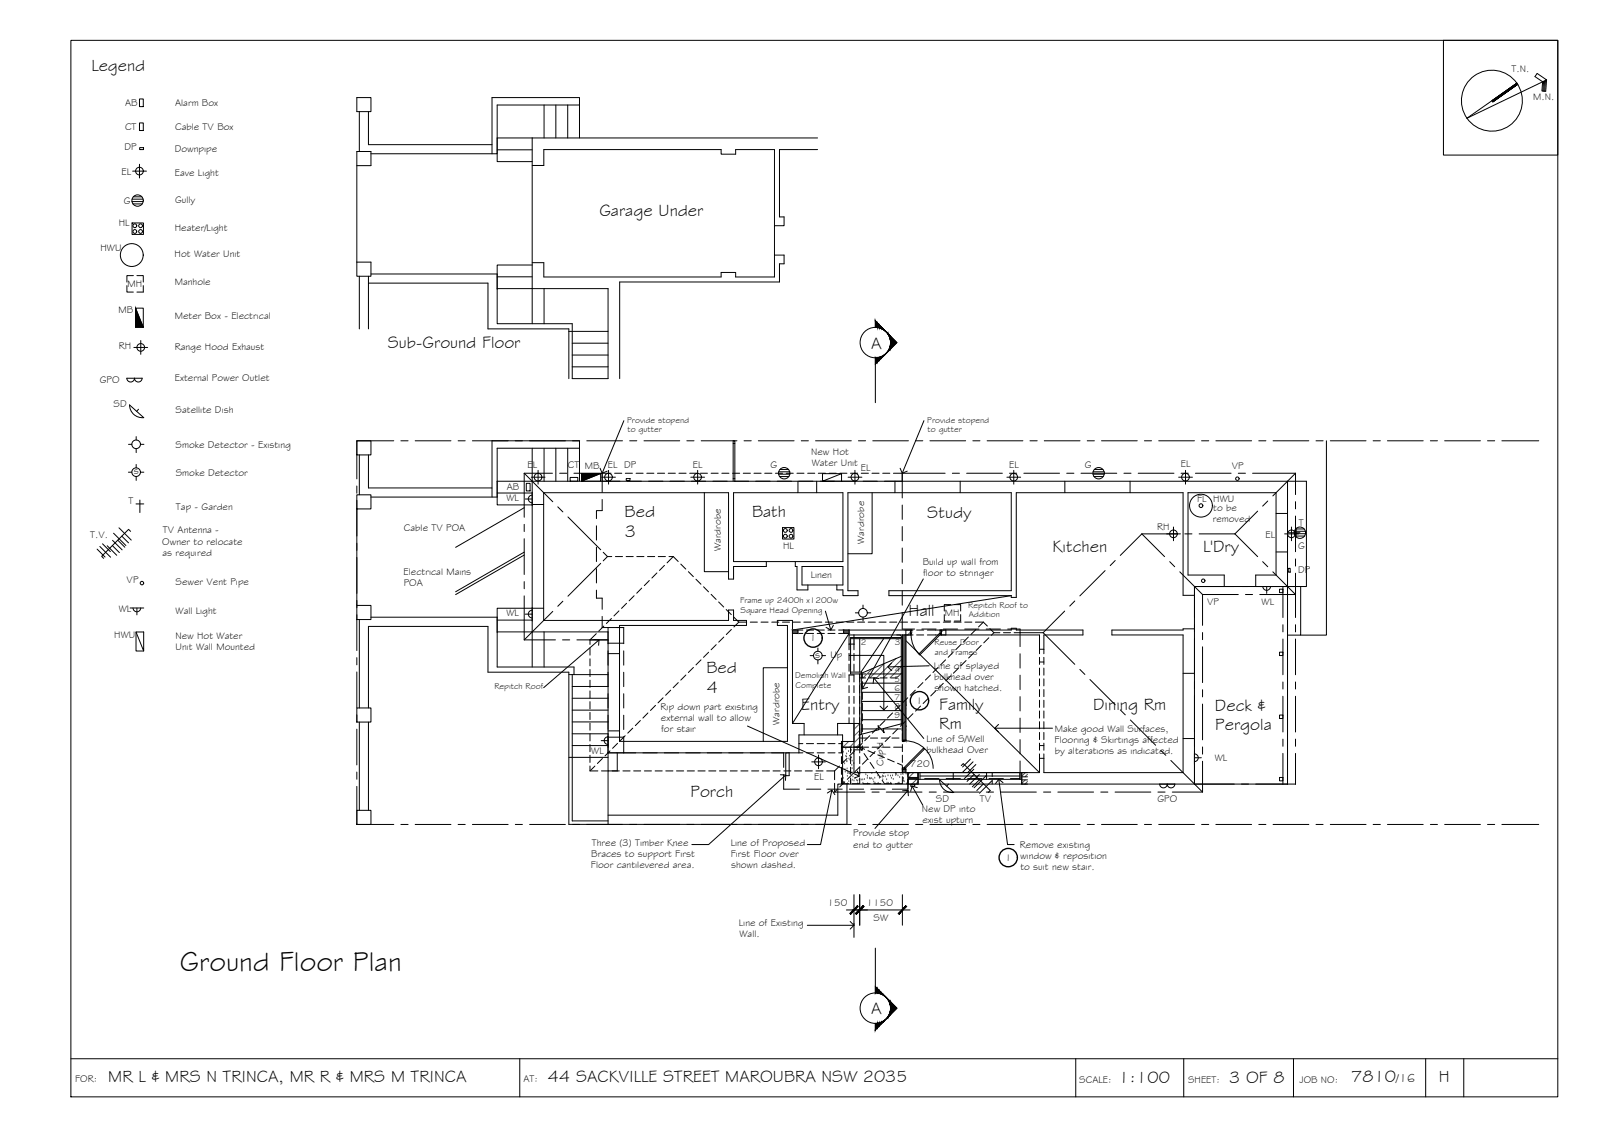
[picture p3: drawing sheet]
<svg xmlns="http://www.w3.org/2000/svg" width="420mm" height="297mm" viewBox="0 0 420 297" stroke-linecap="round" stroke-linejoin="round" font-family="sans-serif">
<!-- layer: HATCH -->
<g fill="none" stroke="#545454" stroke-width=".26">
<path d="M225.7 176.6l-.2 .2M228.8 175.3l-2.4 2.4M231.9 174l-3.8 3.7M234.9 172.7l-5 5M236.7 172.7l-5 5M236.7 174.5l-3.3 3.2M236.7 176.2l-1.5 1.5M238.8 165.7l-.8 .8M247.4 165.2l-.5 .5M220.8 194.4l-.1 .1M221.2 197.2h.1M221.3 199.8h.1"/>
<path d="M221.8 196.4h.1M221.8 198.3h.1M222 198.5h.1M222 197.7h.1M222.1 199.7h.1M222.1 199.6h.1M222.5 197h.1M222.6 194.4l-1.5 1.5M222.7 199h.1M222.9 199.3h.1M223.1 196.9h.1M223.3 196.7h.1"/>
<path d="M223.3 198.7h.1M223.3 196h.1M223.5 199.5h.1M223.8 197.7h.1M223.9 196.8h.1M225.5 189.7l-1.5 1.5M225.5 191.5l-1.5 1.5M225.5 193.3l-2.7 2.6M225.5 195l-.9 .9M221.1 204.1h.1M221.2 205.1h.1M221.3 205.2h.1"/>
<path d="M221.5 200.3h.1M221.6 201.8h.1M221.7 202.4h.1M222.2 201.6h.1M222.2 202.3h.1M222.2 203.5h.1M222.3 205.5h.1M222.3 202.8h.1M222.6 204.9h.1M222.6 202.7h.1M222.8 202.9h.1M223 202.2h.1"/>
<path d="M223.1 204.8h.1M223.1 205.4h.1M223.4 200.6h.1M223.5 202.6h.1M223.5 201.5h.1M223.5 204.5h.1M223.7 203.7h.1M223.9 200.2h.1M224 204.7h.1M224.3 204.1h.1M224.7 204.6h.1M224.9 204.8h.1"/>
<path d="M224.9 203.5h.1M225 205.5h.1M225.3 204.5h.1M225.5 202.8h.1M225.9 204.5h.1M226.3 204.5h.1M226.3 205.4h.1M226.7 204.4h.1M227.1 203.1h.1M227.5 204.1h.1M227.5 203.5h.1M227.6 205.5h.1"/>
<path d="M228.1 204.2h.1M228.1 204h.1M228.3 204.2h.1M228.6 204.1h.1M228.6 202.8h.1M228.9 204.4h.1M229.2 205h.1M229.4 204h.1M229.5 205.3h.1M230.3 203.4h.1M230.3 205.4h.1M230.6 204h.1"/>
<path d="M230.8 203.8h.1M231.4 203.8h.1M231.5 203.4h.1M231.5 204.4h.1M231.7 203.6h.1M231.8 202.8h.1M232.2 203.7h.1M232.5 204.4h.1M232.6 205.3h.1M232.9 203.4h.1M233 205.4h.1M233.6 203.5h.1"/>
<path d="M233.6 205.4h.1M233.8 205.5h.1M233.8 204h.1M234.1 203.4h.1M234.3 204.3h.1M234.9 202.9h.1M234.9 203.3h.1M235 202.8h.1M235.1 203h.1M235.5 203.4h.1M235.6 205.4h.1M235.8 205.3h.1"/>
<path d="M236 203.8h.1M236.3 203.1h.1M236.8 203h.1M236.9 204.3h.1M236.9 204.8h.1M237 204h.1M237.1 204.9h.1M237.6 202.9h.1M237.8 205.5h.1M238.6 202.6l-.5 .5M239.6 202.6l-1.2 1.2M240.4 204.3l-1.2 1.3"/>
<path d="M240.8 204.9l-.6 .7M268.9 202.6l-.9 .9M268.9 204.5l-.9 .9M269.5 203l-.7 .7M269.5 204.9l-.7 .7"/>
</g>
<!-- layer: 0.13 -->
<path d="M347.9 115.6v50.9h-6.8M337.7 126.2h4.9v27.6h-1.5M265.2 156.2l-57.4 9M222.7 166.1l-14.9 23.6M236.1 166.5l36.5 36.1M239 166.5a7.2 7.2 0 0 0 2.2 5.2M236.9 189.6l-5.3 1.4 .3 1.1-1.6-1.9 .3 1.1-5.4 1.4M237.5 194.2a7.2 7.2 0 0 1 7.2 7.2" fill="none" stroke="#000" stroke-width=".26"/>
<!-- layer: HATCH -->
<g fill="#545454" stroke="#545454" stroke-width=".26">
<path d="M236.7 166.5h.9v18.4z"/>
<path d="M236.7 185.8h.9v4.7z"/>
<path d="M236.7 166.5v18.4h.9zM236.7 184.9h.9l-.9 .9zM236.7 185.8h.9v-.9z"/>
<path d="M236.7 185.8v4.7h.9zM236.7 190.5h.9l-.9 .9zM236.7 191.4h.9v-.9z"/>
<path d="M236.7 191.4l.9 2.7v-2.7zM236.7 191.4l.9 2.7h-.9z"/>
<path d="M236.7 201.7l.9 .9v-.9zM236.7 201.7l.9 .9h-.9z"/>
<path d="M221.3 165.2l1.4 .9v-.9zM221.3 165.2l1.4 .9h-1.4z"/>
<path d="M207.8 165.2l1.5 .9v-.9zM207.8 165.2l1.5 .9h-1.5z"/>
</g>
<!-- layer: NEWWORK -->
<g fill="none" stroke="#000" stroke-width=".26">
<path d="M156.4 137.9v3.7M157.9 131v2.9h-1.5v2.1M162.6 126.2h-4.7v2.9M164.5 126.2h3.7M170.1 126.2h3.7M175.7 126.2h3.8M181.3 126.2h3.8M187 126.2h3.7M192.6 126.2h3.7M198.2 126.2h3.8M203.8 126.2h3.8M209.5 126.2h3.7"/>
<path d="M215.1 126.2h3.7M220.7 126.2h3.8M226.3 126.2h3.8M232 126.2h4.6v4.3M236.6 132.4v3.8M236.6 138v3.8M156.4 154.7v2.1h1.5v2.9M156.4 143.5v3.7M156.4 149.1v3.7M236.6 143.7v3.7M236.6 149.3v3.7M236.6 154.9v3.8"/>
<path d="M157.9 161.6v2.9h5.7v4.3M159.5 164.5v4.3M159.5 170.6v3.8M159.5 176.2v3.8M159.5 168.6h4.1M163.6 170.6v3.8M163.6 176.2v3.8M209.3 165.2v.9M210.6 165.2h-2.8v.9h2.8M211.5 165.2h1.9M211.5 166.1h1.9M214.3 165.2h1.9"/>
<path d="M214.3 166.1h1.9M217.1 165.2h1.9M217.1 166.1h1.9M219.9 165.2h2.8v.9h-2.8M221.3 165.2v.9M222.7 166.5h1.3M225.5 176.7v2.1M225.5 179.7v1.9M225.5 177.7h1.5M226.2 176.7v1.1M226.2 178.7v1.8M228 177.7h1.9"/>
<path d="M230.8 177.7h1.9M233.6 177.7h1.6M235.2 166.5h.9M236.6 160.5v4.4h3.3M236.7 166.5v27.6h.9v-28.9h1.2v1.3h-1.2M241.8 164.9h3.7M246.9 165.2h1.2v1.3h-1.2zM247.4 164.9h3.7M253 164.9h3.8M258.6 164.9h3.8M264.3 164.9h3.2v4.6M267.5 171.4v3.7"/>
<path d="M267.5 177v3.8M159.5 181.9v3.7M159.5 187.5v3.8M159.5 193.1v4.3h7.2M159.5 193.3h4.1M163.6 181.9v3.7M163.6 187.5v3.8M163.6 193.1v4.3M168.6 197.4h3.8M174.3 197.4h3.7M179.9 197.4h3.7M185.5 197.4h3.7"/>
<path d="M191.1 197.4h3.8M196.8 197.4h3.7M202.4 197.4h3.1v3.8M206.1 197.4h.9v6h-.9zM222.7 189.7h1.3M224 189.7h1.5v6.2h-4.8v-1.5h3.3zM225.5 193.8v2.1h-1.5M225.5 182.6v1.8M225.5 185.4v1.8M225.5 188.2v1.8M225.5 191v1.9M226.2 195.6v1h-2.2"/>
<path d="M226.2 181.5v1.9M226.2 184.3v1.9M226.2 187.1v1.9M226.2 189.9v1.9M226.2 192.7v1.9M267.5 199.5v4.6h-2.5M267.5 182.6v3.8M267.5 188.3v3.7M267.5 193.9v3.7M205.5 203.1v3.8h4.1M211.5 206.9h3.8M217.1 206.9h3.8"/>
<path d="M222.8 206.9h3.7M228.4 206.9h3.7M236.7 202.6v-.9h.9v.9M238.1 202.6v1.2h2.7M238.1 202.6h2.7l-.1 3h-2.6v-1.3h2.7M238.1 202.6v5.1M240.7 204.1h-2.6v2.8h-4.1M242.5 204.1h3.8M248.1 204.1h3.8M253.8 204.1h3.7M259.4 204.1h3.8M268 203.7h1.5"/>
<path d="M268 204.5h1.5M269.5 202.6h-1.5v3h1.5"/>
</g>
<!-- layer: EXISTING -->
<g fill="none" stroke="#000" stroke-width=".26">
<path d="M93.6 25.6h3.7v3.7h-3.7zM94.2 29.3v10.4M96.6 29.3v8.6h32.4M130.4 39.3h9.2M139.6 36.2v48.7M142.7 27.5v8.7M145.8 27.5v8.7M148.9 27.5v8.7M152 27.5h-21.6v12.8h-33.1M152 36.2v-10.6h-23v14.7M214.4 36.2h-84v6.2h9.2M214.4 39.2h-10v17.7h1.2v2.3h-2.5"/>
<path d="M93.6 43.4h3.7v-3.7h-3.7v29M139.6 43.4h3v-4.2h46.5v1.2h3.8v-1.2h10.2v33.4h-10.2v-1.2h-3.8v1.2h-46.5v-3.7h-3M93.6 68.7h3.7v3.7h-3.7zM94.2 72.4v13.8M96.6 74.2h31.4v12h21.2v13.1M96.6 72.4v13.8M97.3 71.8h33.1v13.1h19.7v14.4h9.4v-23.6h-29.1M130.4 72.6h9.2M139.6 69.5h-9.2v6.3M142.7 75.7v9.2M203.1 66.9h2.5v2.3h-1.2v4.7h-41.9v25.4M149.2 86.9h10.3"/>
<path d="M150.1 93.1h9.4M150.1 90h9.4M150.1 96.2h9.4M93.6 115.6h3.7v3.7h-3.7zM94.2 119.3v10.4M96.6 119.3v8.6h32.4M139.6 117.5v57.4M142.7 117.5v8.7M145.8 117.5v8.7M148.9 117.5v8.7M152 117.5h-21.6v12.8h-33.1M192.3 116.3h.4"/>
<path d="M93.6 133.4v-3.7h3.7v3.7h-3.7v25.3M130.4 129.3h9.2M139.6 132.4h-9.2v-6.2h207.3v79.5M139.6 132.3h3M152 126.2v-10.6h-23v14.7M184.7 129.2v20.7h6.4M192.3 126.2v-10.6h.4v10.6M192.3 125.5h.4M192.4 129.2h28.7v18h-28.7zM209.3 126.2v3M214.2 126.2v3M228.7 129.2v16h-6.3"/>
<path d="M234.7 126.2v3M251.8 126.2v3M279.3 126.2v3M296.4 126.2v3M334.7 134.6h3M93.6 158.7h3.7v3.7h-3.7zM142.6 159.5h-12.2v6.3M201 147.2v1.3h-8.6v3.3h-1.3v-22.6h-48.5v33.5h48.5v-2.8h1.3v2.8h3.4v1.3h-33.3v30.4h44v-30.4h-2.6v-1.3h3.9v27h3.1v3M208.6 147.2v1.3h.4v6.2h2.9v-1.3M210.3 148.5h10.8v4.9h-10.8zM219.5 153.4v1.3h1.6v1.5h3.9v-1.3h-2.6v-25.7h42.8v25.7h-32.1v1.3h32.1v.4h1.3v-27.4h43.8v26.9h3M321.1 153.8v-3h-9.5v-21.6h23.1v21.6h-5.4v3"/>
<path d="M334.7 144.7h3M335.6 154.5h.9v.9h-.9zM336.5 153.8v8.1M337.7 153.8h3.4v12.7h-3.4zM337.7 153.8h-24.4v51.8M94.2 162.4v23.2M97.3 161.8h33.1v13.1h20.1v2M130.4 165.7h29.1v50.4M130.4 162.6h9.2M142.7 165.7v9.2M149.2 176.9h10.3M150.1 176.9v38.3h9.4"/>
<path d="M150.1 180h9.4M159.5 171.4h3M206.5 175.1h-6.3v19.3M222.7 171.3v1.9M222.7 174.1v1.9M222.7 176.9v1.9M222.7 179.7v1.9M222.7 177h1.3M222.7 168.9h1.3M224 171.3v1.9M224 174.1v1.9M224 176.9v1.9"/>
<path d="M224 179.7v1.9M239.5 166.5h-15.5v3.9M239.5 165.2h-16.8v5.2M240.4 166.5h1.9M240.4 165.2h1.9M243.2 166.5h29.4v4.9M243.2 165.2h22v-.5h1.3v.5h17.5v1.3h-10.2v4.9M272.6 172.3v1.9M272.6 175.1v1.9M272.6 178v1.8M272.6 170.2h1.2M272.6 173.6h1.2"/>
<path d="M273.8 172.3v1.9M273.8 175.1v1.9M273.8 178v1.8M310.3 176.5h3M313.3 164.9h-3v.3h-18.7v1.3h18.7v36.1h-36.5v-5M335.6 171h.9v.9h-.9zM336.5 163.8v1.9M336.5 167.5v9.4M336.5 178.8v1.9M93.6 185.6h3.7v3.7h-3.7zM94.2 189.3v23.1M96.6 185.6v-21.4h31.4v12h21.2v39.9h72.9v-10.5"/>
<path d="M96.6 189.3v23.1M149.2 198.6h10.3M150.1 195.5h9.4M150.1 192.4h9.4M150.1 189.3h9.4M150.1 186.2h9.4M150.1 183.1h9.4M159.5 197.4h51.1M159.5 191.6h3M161.9 197.4v4.7h-2.4M209.5 197.4v-4.7h11.5v12.9M209.5 195h1.1"/>
<path d="M211.5 197.4h1.9M211.5 195h1.9M214.3 197.4h1.9M214.3 195h1.9M217.1 197.4h1.9M217.1 195h1.9M219.9 197.4h1.1M219.9 195h1.1M222.7 182.6v1.8M222.7 185.4v1.8M222.7 188.2v1.5h-3v3M224 188.2v14.4h48.6v-5"/>
<path d="M224 182.6v1.8M224 185.4v1.8M272.6 195.5h1.2M272.6 180.8v1.8M272.6 183.6v1.9M272.6 186.4v1.9M272.6 189.2v1.9M272.6 192v1.9M272.6 194.8v1.9M272.6 198.8h1.2M273.8 180.8v1.8M273.8 183.6v1.9"/>
<path d="M273.8 186.4v1.9M273.8 189.2v1.9M273.8 192v1.9M273.8 194.8v1.9M310.3 193.6h3M335.6 187.5h.9v.9h-.9zM336.5 182.5v9.4M336.5 193.8v1.9M336.5 197.5v8.2M93.6 212.4h3.7v3.7h-3.7zM221 205.6h-1.3v8.1h-60.2M221 205.6h116.7"/>
<path d="M238.1 202.6v1M238.1 204.5v1.1M240.8 202.6v3M260.2 202.6v1M260.2 204.5v1.1M268 202.6v3M335.6 203.8h.9v.9h-.9z"/>
</g>
<!-- layer: BORDER -->
<g fill="none" stroke="#000" stroke-width=".26">
<path d="M18.6 10.6h390v277h-390zM378.6 10.6h30v30.1h-30zM398 22.1l-6.5 4.6M404.8 21.3l-.1 2.6M405.1 21.2l-.2 2.7M405.3 21.1l-.2 2.8M405.6 20.9l-.2 3-1-.1 .2-2.4-2-1.3 .5-.8 2.5 1.6-20.9 10.1 13.1-9.2M18.6 277.6h390M136.3 277.6v10M282.1 277.6v10M310.5 277.6v10M339.2 277.6v10"/>
<path d="M373.9 277.6v10M383.9 277.6v10"/>
<circle cx="391.3" cy="26.4" r="8"/>
</g>
<!-- layer: SECTION POINT -->
<g fill="#000" stroke="#000" stroke-width=".26">
<path d="M232 93l.4-.4zM232 86.6l.4 .4zM232.8 92.2l-.4 .4zM232.8 87.4l.3 .5zM233.6 88.2l1.6 1.6-1.6 1.7zM232 261.1l.4 .4zM232 267.5l.4-.4zM232.4 261.5l.4 .4zM233.1 266.2l-.3 .6zM233.6 262.7l1.6 1.6-1.6 1.7z"/>
<path d="M229.6 84.2l.5 .5v1.1zM229.6 84.2v1.6h.5z"/>
<path d="M229.6 93.8h.5v1.1zM229.6 93.8v1.7l.5-.6z"/>
<path d="M230.1 84.7l.5 .5v.8zM230.1 84.7v1.1l.5 .2z"/>
<path d="M230.1 93.8l.5-.1v.7zM230.1 93.8v1.1l.5-.5z"/>
<path d="M230.6 85.2l.5 .5v.4zM230.6 85.2v.8l.5 .1z"/>
<path d="M230.6 93.7l.5-.2v.5zM230.6 93.7v.7l.5-.4z"/>
<path d="M231.1 85.7l.5 .7zM231.1 85.7v.4l.5 .3z"/>
<path d="M231.1 93.5l.5-.2v.2zM231.1 93.5v.5l.5-.5z"/>
<path d="M231.6 86.2l.4 .4zM231.6 86.2l.4 .4z"/>
<path d="M231.6 93.3l.4-.3zM231.6 93.3v.2l.4-.5z"/>
<path d="M232.8 87.4l.3 .5zM232.4 87l.4 .4z"/>
<path d="M233.1 91.7l-.3 .5zM232.8 92.2l.3-.2z"/>
<path d="M233.1 87.7l.2 .2v.5zM233.1 87.7l.2 .7z"/>
<path d="M233.3 91.2v.5h-.2zM233.1 91.7v.3l.2-.3z"/>
<path d="M233.3 87.9l.2 .2v.9zM233.3 87.9l.2 1.1z"/>
<path d="M233.5 90.7v.9l-.2-.4zM233.3 91.2v.5l.2-.1z"/>
<path d="M233.5 88.1l.1 1.4zM233.5 88.1l.1 1.4z"/>
<path d="M233.6 90.1v1.4zM233.5 90.7v.9z"/>
<path d="M230.1 268.3l-.5 1.7 .5-.6zM229.6 268.3h.5l-.5 1.7z"/>
<path d="M230.1 259.2l-.5 1.1h.5zM229.6 258.7l.5 .5-.5 1.1z"/>
<path d="M230.6 268.2l-.5 1.2 .5-.5zM230.1 268.3l.5-.1-.5 1.2z"/>
<path d="M230.6 259.7l-.5 .6 .5 .1zM230.1 259.2l.5 .5-.5 .6z"/>
<path d="M231.1 268l-.5 .9 .5-.5zM230.6 268.2l.5-.2-.5 .9z"/>
<path d="M230.6 260.4l.5 .2v-.4zM230.6 259.7l.5 .5-.5 .2z"/>
<path d="M231.6 267.8l-.5 .6zM231.1 268l.5-.2-.5 .6z"/>
<path d="M231.1 260.6l.5 .3v-.2zM231.1 260.2l.5 .5-.5-.1z"/>
<path d="M232 267.5l-.4 .5zM231.6 267.8l.4-.3-.4 .5z"/>
<path d="M231.6 260.9l.4 .2zM231.6 260.7l.4 .4-.4-.2z"/>
<path d="M233.1 266.2l-.3 .6zM232.8 266.7l-.4 .4z"/>
<path d="M232.8 261.9l.3 .5v-.2zM232.8 261.9l.3 .3z"/>
<path d="M233.3 265.7l-.2 .8 .2-.3zM233.3 265.7l-.2 .8z"/>
<path d="M233.1 262.4l.2 .5v-.5zM233.1 262.2l.2 .2h-.2z"/>
<path d="M233.5 265.2l-.2 1 .2-.1zM233.5 265.2l-.2 1z"/>
<path d="M233.5 262.6l-.2 .3 .2 .6zM233.3 262.4l.2 .2-.2 .3z"/>
<path d="M233.6 264.6l-.1 1.5zM233.6 264.6l-.1 1.5z"/>
<path d="M233.6 262.7v1.3zM233.5 262.6v.9z"/>
</g>
<g fill="none" stroke="#000" stroke-width=".26">
<path d="M229.6 85.8v-1.6l5.6 5.6-5.6 5.7M229.6 93.8v11.8M229.6 258.7l5.6 5.6-5.6 5.7v-1.7M229.6 248.6v11.7"/>
<circle cx="229.6" cy="89.8" r="4"/>
<circle cx="229.6" cy="264.3" r="4"/>
</g>
<!-- layer: SERVICES -->
<g fill="none" stroke="#000" stroke-width=".26">
<path d="M36.6 25.9h1v2.1h-1zM36.6 32.2h1v2h-1zM36.6 38.7h1v.5h-1zM34.6 52.8h3M34.6 58.5h3v3h-3zM34.6 52.2h2.9M34.8 44.9h3.6M34.9 53.5h2.4M35 51.6h2.2M36.6 43.1v3.6M33.3 74.9v1.7h1.7M35 72.3h-1.7v1.6"/>
<path d="M35.9 72.3h1.7v1.6M37.6 74.9v1.7h-1.7M33.3 99.1a1.01 1.01 0 0 0 1 1.1 1.01 1.01 0 0 0 1-1.1 1.01 1.01 0 0 0 1 1.1 1.01 1.01 0 0 0 1-1.1l-4 .1M35.1 91.1h3.6M35.5 80.8v5h2.1l-2.1-5h2.1v5M36.9 89.3v3.6M33.7 116.5h.9M34 106.1l3.7 3.4a3.4 3.4 0 0 1-3.7-3.4zM35.7 114.5v.9M35.7 117.6v1.1M36.3 107.3l-.5 .5M36.9 116.5h.8"/>
<path d="M29.8 139.8l3.2 3.2M31.2 138.4l3.2 3.2M33.7 123.8h.9M34.3 139.3l-.6-.5-7 7.1 .5 .5M35.7 132.1h2M35.7 121.8v.9M35.7 124.9v1.1M36.7 131.1v3.3M36.8 123.8h.9M137.5 133.1l-18 10.4M137.8 130.8h1.8M138 126.7h1v2h-1z"/>
<path d="M139.3 125.1h3.6M139.6 129.8a1.01 1.01 0 0 0-1 1 1.01 1.01 0 0 0 1 1M139.6 129v3.6M141.1 123.3v3.6M149.5 125.2h2v1h-2zM157.5 124.1h-5v2l5-2v2.1h-5M157.8 125.1h3.6M159.6 123.3v3.6M164.2 125.5h1v.5h-1zM181.2 125.1h3.6M183 123.3v3.6M204.2 124.3h3"/>
<path d="M204.2 123.7h2.9M204.5 124.9h2.4M204.6 123.1h2.2M205.2 138.3h3v3h-3zM220.7 124.2l-5 2h5v-2h-5v2M222.4 125.1h3.6M224.2 123.3v3.6M264.1 125.1h3.6M265.9 123.3v3.6M286.7 124.3h2.9M286.7 123.7h2.9M286.9 124.9h2.5"/>
<path d="M287 123.1h2.2M306 140h3.6M307.8 138.2v3.6M309.1 125.1h3.6M310.9 123.3v3.6M336.9 140h3.6M337.7 139.7h3.2M338.7 138.2v3.6M339.5 139.9h2.9M339.5 139.3h2.9M339.8 138.7h2.3M339.9 138.7v2"/>
<path d="M25.5 144l2 2M26.2 143.3l2.8 2.8M26.9 142.6l2 2M28.1 143.1l2.5 2.5M29.5 143l1.8 1.9M29.5 141.7l2.5 2.5M30.9 141.6l1.8 1.9M31.9 140.6l1.8 1.7M34.1 159.4h3.6M34.9 159.4a1.01 1.01 0 0 0 1 1 1.01 1.01 0 0 0 1-1M35.9 159.4v1.8M137.5 144.8l-18 10.3"/>
<path d="M137.5 145.5l-18 10.4M139.6 160a1.01 1.01 0 0 0-1 1 1.01 1.01 0 0 0 1 1M139.6 159.2v3.6M226.3 158.6v.9M249.4 158.5h-1.7v1.7M250.3 158.5h1.7v1.7M330.4 153.8h3.6M331.2 153.8a1.01 1.01 0 0 0 1 1 1.01 1.01 0 0 0 1-1M332.2 153.8v1.8M337.9 149h.5v1h-.5zM339.7 140.5h2.5M35.7 165.7l2 5v-5h-2v5h2"/>
<path d="M137.8 161h1.8M212.5 171.9h.9M214.5 169.9v.9M214.5 173v1.1M215.6 171.9h.9M224.3 160.7h.9M226.3 161.8v1M227.5 160.7h.9M247.7 161.1v1.7h1.7M252 161.1v1.7h-1.7M157.7 194.2h1.8M159.5 193.2a1.01 1.01 0 0 0-1 1 1.01 1.01 0 0 0 1 1"/>
<path d="M159.5 192.4v3.6M212.9 199.7h3.6M214.7 197.9v3.6M254.5 199l-2 2.1M255.2 199.7l-2.8 2.8M313.3 197.6a1.01 1.01 0 0 1 1 1.1 1.01 1.01 0 0 1-1 1M313.3 198.7h1.8M313.3 196.9v3.6M238.9 205.6h1v.5h-1zM246.4 204.4l3.7 3.4a3.4 3.4 0 0 1-3.7-3.4zM248.8 205.6l-.5 .5M252.1 200.7l.5-.5 7.1 7.1-.5 .5"/>
<path d="M255.4 201.7l-2.5 2.4M255.5 203l-1.9 1.9M255.9 200.4l-2 2.1M256.8 203.1l-2.5 2.5M256.9 204.4l-1.9 1.9M257.9 205.5l-1.7 1.8M258.7 203.3l-3.2 3.2M260.1 204.7l-3.2 3.3M304.1 205.6a1.01 1.01 0 0 0 1 1 1.01 1.01 0 0 0 1-1 .99 .99 0 0 0 1 1 .99 .99 0 0 0 1-1M304.2 205.6h4"/>
<circle cx="35.4" cy="59.2" r=".5"/>
<circle cx="36.1" cy="52.6" r="1.49"/>
<circle cx="36.6" cy="44.9" r="1.01"/>
<circle cx="36.9" cy="59.2" r=".5"/>
<circle cx="34.6" cy="66.9" r="3"/>
<circle cx="35.4" cy="60.7" r=".5"/>
<circle cx="36.9" cy="60.7" r=".5"/>
<circle cx="36.9" cy="91.1" r="1.01"/>
<circle cx="35.7" cy="116.5" r="1.13"/>
<circle cx="35.7" cy="123.8" r="1.13"/>
<circle cx="141.1" cy="125.1" r="1.01"/>
<circle cx="159.6" cy="125.1" r="1.01"/>
<circle cx="183" cy="125.1" r="1.01"/>
<circle cx="205.7" cy="124.1" r="1.49"/>
<circle cx="206" cy="139.1" r=".5"/>
<circle cx="207.5" cy="139.1" r=".5"/>
<circle cx="224.2" cy="125.1" r="1.01"/>
<circle cx="265.9" cy="125.1" r="1.01"/>
<circle cx="288.1" cy="124.1" r="1.49"/>
<circle cx="307.8" cy="140" r="1.01"/>
<circle cx="310.9" cy="125.1" r="1.01"/>
<circle cx="315" cy="132.6" r="3"/>
<circle cx="315" cy="132.6" r=".5"/>
<circle cx="324.5" cy="125.5" r=".46"/>
<circle cx="338.7" cy="140" r="1.01"/>
<circle cx="340.9" cy="139.7" r="1.49"/>
<circle cx="37.2" cy="152.9" r=".46"/>
<circle cx="206" cy="140.6" r=".5"/>
<circle cx="207.5" cy="140.6" r=".5"/>
<circle cx="315.6" cy="152.3" r=".46"/>
<circle cx="214.5" cy="171.9" r="1.13"/>
<circle cx="226.3" cy="160.7" r="1.13"/>
<circle cx="214.7" cy="199.7" r="1.01"/>
</g>
<!-- layer: BOUNDARY -->
<g fill="none" stroke="#000" stroke-width=".26">
<path d="M103.3 115.6h-9.7v10M105.1 115.6h1.9M108.9 115.6h9.4M120.1 115.6h1.9M123.9 115.6h9.4M135.2 115.6h1.8M138.9 115.6h9.4M150.1 115.6h1.9M153.9 115.6h9.4M165.1 115.6h1.9M168.9 115.6h9.4M180.1 115.6h1.9"/>
<path d="M183.9 115.6h9.4M195.1 115.6h1.9M198.9 115.6h9.4M210.1 115.6h1.9M213.9 115.6h9.4M225.1 115.6h1.9M228.9 115.6h9.4M240.1 115.6h1.9M243.9 115.6h9.4M255.2 115.6h1.8M258.9 115.6h9.4M270.1 115.6h1.9"/>
<path d="M273.9 115.6h9.4M285.1 115.6h1.9M288.9 115.6h9.4M300.2 115.6h1.8M303.9 115.6h9.4M315.1 115.6h1.9M318.9 115.6h9.4M330.1 115.6h1.9M333.9 115.6h9.4M345.2 115.6h1.8M348.9 115.6h9.4M360.1 115.6h1.9"/>
<path d="M363.9 115.6h9.4M375.1 115.6h1.9M378.9 115.6h9.4M390.1 115.6h1.9M393.9 115.6h9.7M93.6 127.4v1.9M93.6 131.2v9.3M93.6 142.4v1.9M93.6 146.2v9.3M93.6 157.4v1.9M93.6 161.2v9.4M93.6 172.4v1.9"/>
<path d="M93.6 176.2v9.3M93.6 187.4v1.9M93.6 191.2v9.3M93.6 206.2v9.9h9.7M93.6 202.4v1.9M105.1 216.1h1.9M108.9 216.1h9.4M120.1 216.1h1.9M123.9 216.1h9.4M135.2 216.1h1.8M138.9 216.1h9.4M150.1 216.1h1.9"/>
<path d="M153.9 216.1h9.4M165.1 216.1h1.9M168.9 216.1h9.4M180.1 216.1h1.9M183.9 216.1h9.4M195.1 216.1h1.9M198.9 216.1h9.4M210.1 216.1h1.9M213.9 216.1h9.4M225.1 216.1h1.9M228.9 216.1h9.4M240.1 216.1h1.9"/>
<path d="M243.9 216.1h9.4M255.2 216.1h1.8M258.9 216.1h9.4M270.1 216.1h1.9M273.9 216.1h9.4M285.1 216.1h1.9M288.9 216.1h9.4M300.2 216.1h1.8M303.9 216.1h9.4M315.1 216.1h1.9M318.9 216.1h9.4M330.1 216.1h1.9"/>
<path d="M333.9 216.1h9.4M345.2 216.1h1.8M348.9 216.1h9.4M360.1 216.1h1.9M363.9 216.1h9.4M375.1 216.1h1.9M378.9 216.1h9.4M390.1 216.1h1.9M393.9 216.1h9.7"/>
</g>
<!-- layer: ROOFPLAN EXIST. -->
<g fill="none" stroke="#000" stroke-width=".26">
<path d="M137.5 124.1h7.4M137.5 124.1v11.5M137.5 137.5v1.9M137.5 124.1l7.5 7.4M146.3 132.9l1.3 1.3M146.8 124.1h1.8M149 135.5l8.6 8.6M150.5 124.1h9.8M161.2 124.1h1.9M164 124.1h1.9M166.8 124.1h1.9M169.6 124.1h1.9"/>
<path d="M172.4 124.1h1.9M175.2 124.1h1.9M178.1 124.1h1.8M180.9 124.1h1.9M183.7 124.1h1.9M186.5 124.1h1.9M189.3 124.1h1.9M192.1 124.1h1.9M194.9 124.1h1.9M197.7 124.1h1.9M200.6 124.1h1.8M203.4 124.1h1.9"/>
<path d="M206.2 124.1h1.9M209 124.1h1.9M211.8 124.1h1.9M214.6 124.1h1.9M217.4 124.1h1.9M220.2 124.1h1.9M223.1 124.1h1.8M225.9 124.1h1.9M228.7 124.1h1.9M231.5 124.1h1.9M234.3 124.1h13.6M249.8 124.1h1.8"/>
<path d="M253.5 124.1h9.4M264.8 124.1h1.8M268.5 124.1h9.4M279.8 124.1h1.9M283.5 124.1h9.4M294.8 124.1h1.8M298.5 124.1h9.4M299.5 140h9.4M299.5 140l5.9 5.9M299.5 140l-5.7 5.6M309.8 124.1h1.8M310.7 140h1.9"/>
<path d="M313.5 124.1h9.4M314.5 140h9.4M323.9 140l5.9 5.9M324.8 124.1h1.9M328.5 124.1h11.3M329.8 134l-5.9 6M332.5 131.4l-1.3 1.3M339.8 124.1v5.6M339.8 131.5v1.9M339.8 135.3v9.3M339.8 124.1l-6 5.9M137.5 141.2v9.4"/>
<path d="M137.5 152.5v1.9M137.5 156.2v11.6M147.6 157.6l-1.3 1.4M157.6 147.7l-8.6 8.6M158.2 144.8l1.1 1.1-1.1 1.1M159.3 145.9h1.2M161.4 145.9h1.9M164.2 145.9h1.9M164.3 158.2l-1.3 1.3M166.3 156.2l-1.3 1.3M167 145.9h1.9M168.3 154.2l-1.3 1.3"/>
<path d="M169.8 145.9h1.9M170.3 152.2l-1.3 1.3M172.3 150.2l-1.3 1.3M172.6 145.9h1.9M174.3 148.2l-1.3 1.4M175.5 145.9h1.1l1.3 1.3M176.6 145.9l-1.7 1.7M178.5 147.9l1.4 1.3M180.5 149.9l1.3 1.3M182.5 151.9l1.3 1.3M184.5 153.8l1.3 1.4M186.5 155.8l1.3 1.4"/>
<path d="M188.5 157.8l1.3 1.3M190.5 159.8l1.3 1.3M281.9 157.6l-1.3 1.3M289.8 149.6l-6.6 6.6M292.5 147l-1.3 1.3M306.8 147.2l1.3 1.4M309.4 149.9l6 6M315.4 155.9h9.4M315.4 155.9v8M323.7 153.8h-10.4v8.1M325.6 153.8h1.9M326.7 155.9h1.8"/>
<path d="M329.3 153.8h10.5M331.2 147.2l1.3 1.4M333.8 149.9l6 6h-9.4M339.8 146.5v1.9M339.8 150.3v11.6M137.5 167.8h8.2M145 160.3l-7.5 7.5M147.5 167.8h1.9M151.3 167.8h8.2M154.7 169.9v1.9M154.7 172.7v1.9M154.7 175.5v1.9"/>
<path d="M154.7 178.3v1.9M156.4 166.1l-1.7 1.7v1.1M158.4 164.1l-1.4 1.4M160.4 162.2l-1.4 1.3M162.3 160.2l-1.3 1.3M177.9 179l-1.3 1.3M179.9 177l-1.4 1.3M181.9 175l-1.4 1.3M183.9 173l-1.4 1.3M185.9 171l-1.4 1.3M187.8 169l-1.3 1.3M189.8 167l-1.3 1.4"/>
<path d="M191.8 165l-1.3 1.4M192.5 161.8l1.3 1.3M193.8 163.1h2M193.8 163.1l-1.3 1.3M196.8 163.1h1.8M199.6 163.1h1.9M202.4 163.1h1.9M205.2 163.1h1.9M208 163.1h1.9M210.8 163.1h1.9M213.6 163.1h1.9M216.5 163.1h1.8"/>
<path d="M219.3 163.1h1.8M222.1 163.1h1.9M224.9 163.1h1.9M227.7 163.1h1.9M230.5 163.1h1.9M233.3 163.1h1.9M236.1 163.1h1.9M239 163.1h1.8M241.8 163.1h1.8M242 179l-1.3 1.3M244 177l-1.3 1.3M244.6 163.1h1.9"/>
<path d="M246 175l-1.3 1.3M247.4 179.1l-1.3 1.4M247.4 163.1h1.9M248 173l-1.3 1.3M249.4 177.2l-1.3 1.3M250 171l-1.3 1.3M250.2 163.1h1.9M251.4 175.2l-1.4 1.3M252 169l-1.3 1.3M253 163.1h1.9M253.4 173.2l-1.4 1.3M254 167l-1.3 1.4"/>
<path d="M255.4 171.2l-1.4 1.3M255.8 163.1h2.1M256 165l-1.4 1.4M257.4 169.2l-1.4 1.3M257.9 163.1l-1.3 1.3M257.9 163.1l1.1 1M259.3 167.2l-1.3 1.3M259.6 164.8l1.1 1.1M260.7 165.9l-.7 .7M260.7 165.9h1.5M263.2 165.9h1.8M266 165.9h7.6"/>
<path d="M273.6 165.9l8.3 8.3M279.2 160.2l-5.6 5.7M283.2 175.5l1.3 1.3M285.9 178.2l6.6 6.6M313.3 163.7v1.9M313.3 167.5v9.4M313.3 178.7v1.9M315.4 165.8v1.9M315.4 169.6v9.4M339.8 163.8v1.9M339.8 167.5v9.4M339.8 178.8v1.9"/>
<path d="M154.7 181.1v1.9M154.7 184v1.8M154.7 186.8v1.9M154.7 189.6v1.8M154.7 192.4v1.9M154.7 195.2v1.9M154.7 198v1.9M158 198.9l-1.3 1.3M160 196.9l-1.3 1.3M162 194.9l-1.3 1.3M164 192.9l-1.3 1.3M166 190.9l-1.4 1.3"/>
<path d="M167.9 188.9l-1.3 1.3M169.9 186.9l-1.3 1.3M171.9 184.9l-1.3 1.4M173.9 182.9l-1.3 1.4M175.9 180.9l-1.3 1.4M222.2 198.9l-1.4 1.3M224.1 196.9l-1.3 1.3M226.1 194.9l-1.3 1.3M227.5 199l-1.3 1.4M228.1 192.9l-1.3 1.3M229.5 197l-1.3 1.4M230.1 190.9l-1.3 1.3"/>
<path d="M231.5 195l-1.3 1.4M232.1 188.9l-1.3 1.3M233.5 193.1l-1.3 1.3M234.1 186.9l-1.3 1.3M235.5 191.1l-1.3 1.3M236.1 184.9l-1.4 1.4M237.5 189.1l-1.4 1.3M238.1 182.9l-1.4 1.4M239.4 187.1l-1.3 1.3M240.1 180.9l-1.4 1.4M241.4 185.1l-1.3 1.3M243.4 183.1l-1.3 1.3"/>
<path d="M245.4 181.1l-1.3 1.3M293.8 186.1l1.3 1.3M296.5 188.8l6.6 6.6M304.4 196.7l1.4 1.3M307.1 199.4l8.3 8.3M313.3 197.5v8.1h10.4M313.3 182.5v9.3M313.3 193.7v1.9M315.4 180.8v1.9M315.4 184.6v9.4M315.4 195.8v1.9M315.4 199.6v8.1"/>
<path d="M339.8 182.5v9.4M339.8 193.8v1.9M339.8 197.5v8.2M154.7 200.8v1.2M156 200.8l-1.3 1.3h2.1M157.7 202.1h1.9M160.6 202.1h1.8M163.4 202.1h1.9M166.2 202.1h1.8M169 202.1h1.9M171.8 202.1h1.9M174.6 202.1h1.9"/>
<path d="M177.4 202.1h1.9M180.2 202.1h1.9M183.1 202.1h1.8M185.9 202.1h1.9M188.7 202.1h1.8M191.5 202.1h1.9M194.3 202.1h1.9M197.1 202.1h1.9M199.9 202.1h1.9M202.7 202.1h1.9M205.6 202.1h1.8M208.4 202.1h1.8"/>
<path d="M211.2 202.1h1.8M214 202.1h1.9M216.8 202.1h2.1M218.9 207.7h7.9M218.9 202.1v2.3M218.9 205.4v2.3M219.6 207l-.7 .7M220.2 200.8l-1.3 1.3M221.6 205l-1.4 1.3M223.5 203l-1.3 1.3M225.5 201l-1.3 1.3M228.7 207.7h1.9"/>
<path d="M232.4 207.7h9.4M243.7 207.7h1.9M247.4 207.7h9.4M258.7 207.7h1.9M262.5 207.7h9.3M273.7 207.7h1.9M277.4 207.7h9.4M288.7 207.7h1.9M292.4 207.7h9.4M303.7 207.7h1.9M307.5 207.7h7.9M325.6 205.6h1.9"/>
<path d="M329.3 205.6h10.5"/>
</g>
<!-- layer: SERVICES -->
<path d="M35.5 80.8l2.1 5h-2.1zM152.5 124.1h5l-5 2z" fill="#000" stroke="#000" stroke-width=".26"/>
<!-- layer: STAIRS -->
<g fill="none" stroke="#000" stroke-width=".26">
<path d="M223.1 167.4h13.3v22.5M223.1 176.2h2.9v16.3M225.5 167.4v8.8M225.5 176.7v16.8M226 179.1h10.4M227.6 176.7h8.8M231.8 167.4l-6 8.8M236.4 172.1l-10.4 4.4M236.7 167.1h-13.6v9.6h4M236.7 167.1v24.3M220.7 198.3v1.9M222.9 195.9h-2.2v1.5"/>
<path d="M223.1 195.9v1.5M223.1 198.3v1.9M223.8 195.9h4M225.5 194.4v3M225.5 198.3v1.9M225.5 193.5h1.9M226 181.5h10.4M226 183.9h10.4M226 186.3h10.4M226 188.7h10.4M226 191.1h10.4M226.6 197.6l1.1 1.5"/>
<path d="M226.8 196.4l-1.3-.5 .6 .9M227.6 196.8l1.7 .7M228.2 199.9l1 1.6M228.3 193.5h1.9M228.7 195.9h1.9M230.2 197.9l1.8 .7M231.1 193.5h1.9M231.5 195.9h1.9M232.8 199l1.7 .7M233.9 193.5h1.9M234.4 195.9h2.3M236.7 192.4v1.8"/>
<path d="M236.7 195.2v1.9M236.7 198v1.9M220.7 204v1.5h1.9M220.7 201.1v1.9M223.1 201.1v1.9M223.1 204v1.5M223.5 205.5h1.9M225.5 201.1v1.9M225.5 204v1.5M226.3 205.5h1.9M229.2 205.5h1.8M229.8 202.2l1 1.6"/>
<path d="M231.4 204.5l.6 1h1.8M235.4 200.1l1.3 .6M236.7 200.8v1.9M236.7 203.6v1.9h-1.9"/>
</g>
<!-- layer: WINDOWS -->
<path d="M241.3 202.6v1.7M241.3 203.4h26.2M250 202.6v1.7M258.7 202.6v1.7M267.5 202.6v1.7M268 202.6h-27.2v1.7h27.2" fill="none" stroke="#000" stroke-width=".26"/>
<!-- layer: MASK -->
<g fill="#fff" stroke="#fff" stroke-width=".26">
<path d="M237.1 201.2l.3-.2v.5z"/>
<path d="M242.2 196.1l-4.8 5.4v-.5z"/>
<path d="M242.2 196.1l-4.8 5.4 4.8-4.9zM242.2 196.1l.3 .3-.3 .2z"/>
</g>
<path d="M242.2 196.1l.3 .3-5.1 5.1-.3-.3z" fill="none" stroke="#fff" stroke-width=".26"/>
<!-- layer: DOORS -->
<path d="M238.8 165.2h.3l-.1 1.3h-.2zM241 171.4l5.4-5.4 .3 .3-5.5 5.4zM246.5 165.2h.4v1.3h-.2v-.5h-.2zM236.7 194.1h.9v.2l-.9 .1zM242.2 196.1l.3 .3-5.1 5.1-.3-.3zM236.7 201.3l.9 .2v.2h-.9z" fill="none" stroke="#000" stroke-width=".26"/>
<!-- layer: 0 -->
<g fill="none" stroke="#000" stroke-width=".26">
<path d="M163.6 110.3l-5.7 13.8M242.3 110.3l-5.7 13.8M157.4 122.8l.5 1.3 1.3-.6M236.1 122.8l.5 1.3 1.3-.6M242.2 151.8l-16 28.8M155.7 167.7l1.4 .1-.1 1.4M157.1 167.8l-14.5 12.5M216.5 160.2l1.4 5M218.6 163.9l-.7 1.3-1.3-.7M222.7 171.8h9.1v14.3M225.8 179.3l.4 1.3 1.3-.4M229.2 177.7l13.1 15.9"/>
<path d="M230.6 177.9l-1.4-.2-.2 1.4M233.8 173.8l-.9 1.1 1 .9M243.7 174.6l-10.8 .3M196 190.3l29.4 13.2M230.8 185.1l1 1 1-1M260.9 190.9h15.1M261.9 189.9l-1 1 1 1M204.7 203.1l1.4 .1-.1 1.4M206.1 203.2l-20.2 18.2h-4.5M217 207.9l1.2-.7 .8 1.1M218.2 207.2l-3 14.2h-3.5M224.9 202.2l.5 1.3-1.3 .5"/>
<path d="M236.7 207.3l1.4-.1 .1 1.4M238.1 207.2l-8.6 10M239.2 206.1l2.8 5M240.6 206.5l-1.4-.4-.4 1.4M261.9 204.3l2.4 17.1h1.7M263.1 205.2l-1.2-.9-.8 1.1M211.7 242.6h12.3M223 241.6l1 1-1 1"/>
</g>
<!-- layer: DIMENSION -->
<path d="M222 238.6h16.7M224 234.6v11.2M225.5 234.6v8M236.7 234.6v8" fill="none" stroke="#000" stroke-width=".26"/>
<!-- layer: 0 -->
<g fill="#000" stroke="#000" stroke-width=".26">
<path d="M222.9 239.5l.2 .2 1.8-2.2zM224.9 237.5l.2 .2-2 2z"/>
<path d="M226.4 237.5l-1.8 2.2 2-2zM226.4 237.5l-1.8 2.2-.2-.2z"/>
<path d="M226.4 237.5l-1.8 2.2 2-2zM226.4 237.5l-1.8 2.2-.2-.2z"/>
<path d="M235.6 239.5l.2 .2 1.8-2.2zM237.6 237.5l.2 .2-2 2z"/>
</g>
<!-- layer: NEWWORK -->
<path d="M157.9 124.1v2.1M236.6 124.1v2.1" fill="none" stroke="#000" stroke-width=".36"/>
<!-- layer: ROOFPLAN NEW -->
<path d="M154.7 167.8h4.8" fill="none" stroke="#000" stroke-width=".26"/>
<!-- layer: BORDER -->
<g fill="#000" stroke="#000" stroke-width=".26">
<path d="M391.3 26.4l6.5-4.6zM391.3 26.5l6.5-4.7 .2 .3z"/>
<path d="M391.3 26.5l.2 .2 6.5-4.6zM391.5 26.7l6.5-4.6z"/>
</g>
<!-- layer: TEXT -->
<g fill="none" stroke="#000" stroke-width=".36">
<circle cx="213.3" cy="167.3" r="2.4"/>
<circle cx="241.1" cy="183.7" r="2.4"/>
<circle cx="264.4" cy="224.8" r="2.4"/>
</g>
<text font-size="7.5" x="47.1" y="254.5">Ground Floor Plan</text>
<g font-size="4.5">
<text x="24" y="18.6">Legend</text>
<text x="157.2" y="56.6">Garage Under</text>
<text x="101.7" y="91.2">Sub-Ground Floor</text>
<text x="228.5" y="91.5">A</text>
<text x="163.8" y="135.7">Bed</text>
<text x="197.2" y="135.7">Bath</text>
<text x="243.2" y="135.7">Study</text>
<text x="163.8" y="140.7">3</text>
<text x="276.1" y="144.8">Kitchen</text>
<text x="315.6" y="144.8">L'Dry</text>
<text x="238.3" y="161.4">Hall</text>
<text x="185.3" y="176.6">Bed</text>
<text x="185.4" y="181.6">4</text>
<text x="210.1" y="186.1">Entry</text>
<text x="246.3" y="186.1">Family</text>
<text x="246.3" y="191.1">Rm</text>
<text x="286.7" y="186.1">Dining Rm</text>
<text x="318.6" y="186.4">Deck &amp;</text>
<text x="318.7" y="191.4">Pergola</text>
<text x="181.1" y="208.8">Porch</text>
<text x="228.5" y="265.8">A</text>
<text x="28.4" y="283.6">MR L &amp; MRS N TRINCA, MR R &amp; MRS M TRINCA</text>
<text x="143.7" y="283.6">44 SACKVILLE STREET MAROUBRA NSW 2035</text>
<text x="293.3" y="283.9">1:100</text>
<text x="322.3" y="283.9">3 OF 8</text>
<text x="354.4" y="283.8">7810</text>
<text x="377.3" y="283.7">H</text>
</g>
<text font-size="3.2" x="366.2" y="283.8">/16</text>
<g font-size="2.6">
<text x="396.4" y="18.8">T.N.</text>
<text x="32.8" y="27.8">AB</text>
<text x="45.9" y="27.7">Alarm Box</text>
<text x="402.1" y="26.3">M.N.</text>
<text x="32.8" y="34.1">CT</text>
<text x="45.9" y="34">Cable TV Box</text>
<text x="32.6" y="39.4">DP</text>
<text x="45.8" y="39.7">Downpipe</text>
<text x="31.9" y="45.9">EL</text>
<text x="45.9" y="46.1">Eave Light</text>
<text x="32.5" y="53.4">G</text>
<text x="45.9" y="53.2">Gully</text>
<text x="31.1" y="59.2">HL</text>
<text x="26.3" y="65.8">HWU</text>
<text x="45.8" y="60.6">Heater/Light</text>
<text x="45.8" y="67.4">Hot Water Unit</text>
<text x="33.4" y="75.2">MH</text>
<text x="45.8" y="74.8">Manhole</text>
<text x="31" y="82">MB</text>
<text x="45.8" y="83.6">Meter Box - Electrical</text>
<text x="31.1" y="91.5">RH</text>
<text x="45.8" y="91.8">Range Hood Exhaust</text>
<text x="26.1" y="100.3">GPO</text>
<text x="45.9" y="99.8">External Power Outlet</text>
<text x="29.8" y="106.8">SD</text>
<text x="46.1" y="108.2">Satellite Dish</text>
<text x="46.1" y="117.3">Smoke Detector - Existing</text>
<text x="212.7" y="119.4">New Hot</text>
<text x="35.1" y="124.3">s</text>
<text x="46.1" y="124.7">Smoke Detector</text>
<text x="138.3" y="122.7">EL</text>
<text x="148.9" y="122.8">CT</text>
<text x="153.4" y="122.8">MB</text>
<text x="159.5" y="122.7">EL DP</text>
<text x="181.7" y="122.6">EL</text>
<text x="202.1" y="122.7">G</text>
<text x="212.9" y="122.3">Water Unit</text>
<text x="225.8" y="123.5">EL</text>
<text x="264.7" y="122.7">EL</text>
<text x="284.5" y="122.7">G</text>
<text x="309.7" y="122.5">EL</text>
<text x="323.1" y="123">VP</text>
<text x="132.8" y="131.4">WL</text>
<text x="132.9" y="128.6">AB</text>
<text x="314" y="131.7">FL HWU</text>
<text x="33.7" y="132.1">T</text>
<text x="46.2" y="133.7">Tap - Garden</text>
<text x="318.1" y="136.9">removed</text>
<text x="318.2" y="134">to be</text>
<text x="340.6" y="137.8">T</text>
<text x="23.6" y="141">T.V.</text>
<text x="42.6" y="142.8">Owner to relocate</text>
<text x="42.7" y="139.8">TV Antenna -</text>
<text x="105.9" y="139.2">Cable TV POA</text>
<text x="205.4" y="144">HL</text>
<text x="226.7" y="142.5" transform="rotate(-90 226.7 142.5)">Wardrobe</text>
<text x="303.5" y="139">RH</text>
<text x="331.9" y="140.9">EL</text>
<text x="340.5" y="143.8">G</text>
<text x="42.6" y="145.7">as required</text>
<text x="189" y="144.5" transform="rotate(-90 189 144.5)">Wardrobe</text>
<text x="242" y="148.1">Build up wall from</text>
<text x="33.2" y="152.8">VP</text>
<text x="46.1" y="153.5">Sewer Vent Pipe</text>
<text x="105.9" y="150.6">Electrical Mains</text>
<text x="105.9" y="153.6">POA</text>
<text x="212.6" y="151.6">Linen</text>
<text x="242.1" y="151">floor to stringer</text>
<text x="340.5" y="150.3">DP</text>
<text x="31.2" y="160.3">WL</text>
<text x="46.1" y="161.1">Wall Light</text>
<text x="132.8" y="161.6">WL</text>
<text x="247.8" y="161.4">MH</text>
<text x="316.6" y="158.6">VP</text>
<text x="330.9" y="158.6">WL</text>
<text x="29.9" y="167.4">HWU</text>
<text x="46" y="167.5">New Hot Water</text>
<text x="46" y="170.4">Unit Wall Mounted</text>
<text x="212.4" y="168.1">1</text>
<text x="213.8" y="172.4">s</text>
<text x="217.8" y="172.6">Up</text>
<text x="244.9" y="175.4">Line of splayed</text>
<text x="245" y="178.3">bulkhead over</text>
<text x="240.3" y="184.5">1</text>
<text x="245.1" y="181.2">shown hatched.</text>
<text x="173.2" y="186.2">Rip down part existing</text>
<text x="173.3" y="189.1">external wall to allow</text>
<text x="204.5" y="190" transform="rotate(-90 204.5 190)">Wardrobe</text>
<text x="276.6" y="191.8">Make good Wall Surfaces,</text>
<text x="155.1" y="197.6">WL</text>
<text x="173.4" y="192">for stair</text>
<text x="243" y="194.6">Line of S/Well</text>
<text x="243" y="197.5">bulkhead Over</text>
<text x="276.6" y="194.7">Flooring &amp; Skirtings affected</text>
<text x="276.6" y="197.7">by alterations as indicated.</text>
<text x="231.7" y="200.8" transform="rotate(-90 231.7 200.8)">Cup'd</text>
<text x="238.6" y="201.1">720</text>
<text x="318.6" y="199.6">WL</text>
<text x="213.5" y="204.5">EL</text>
<text x="241.8" y="212.9">New DP into</text>
<text x="241.9" y="215.8">exist upturn</text>
<text x="245.5" y="210.1">SD</text>
<text x="256.9" y="210.3">TV</text>
<text x="303.6" y="210.3">GPO</text>
<text x="155.2" y="221.8">Three (3) Timber Knee</text>
<text x="191.7" y="221.8">Line of Proposed</text>
<text x="223.8" y="219.3">Provide stop</text>
<text x="155" y="227.6">Floor cantilevered area.</text>
<text x="155.1" y="224.7">Braces to support First</text>
<text x="191.7" y="224.7">First Floor over</text>
<text x="191.7" y="227.6">shown dashed.</text>
<text x="223.8" y="222.2">end to gutter</text>
<text x="263.6" y="225.7">1</text>
<text x="267.5" y="222.2">Remove existing</text>
<text x="267.5" y="225.2">window &amp; reposition</text>
<text x="267.6" y="228.1">to suit new stair.</text>
<text x="217" y="237.5">150</text>
<text x="227.3" y="237.5">1150</text>
<text x="193.8" y="242.8">Line of Existing</text>
<text x="194" y="245.8">Wall.</text>
<text x="229.1" y="241.3">SW</text>
<text x="19.7" y="283.8">FOR:</text>
<text x="137.3" y="283.6">AT:</text>
<text x="283" y="283.9">SCALE:</text>
<text x="311.6" y="283.9">SHEET:</text>
<text x="340.8" y="283.9">JOB NO:</text>
</g>
<g font-size="2.2">
<text x="164.5" y="110.9">Provide stopend</text>
<text x="164.6" y="113.4">to gutter</text>
<text x="243.2" y="110.9">Provide stopend</text>
<text x="243.3" y="113.4">to gutter</text>
<text x="194.1" y="158.2">Frame up 2400h x1200w</text>
<text x="194.2" y="160.7">Square Head Opening</text>
<text x="254" y="159.4">Repitch Roof to</text>
<text x="254.1" y="161.9">Addition</text>
<text x="223.3" y="169.1">1</text>
<text x="225.8" y="169.1">2</text>
<text x="234.7" y="169.1">3</text>
<text x="245.1" y="169.2">Reuse Door</text>
<text x="245.2" y="171.7">and Frames</text>
<text x="208.6" y="177.8">Demolish Wall</text>
<text x="234.6" y="178.7">5</text>
<text x="234.7" y="176.3">4</text>
<text x="129.7" y="180.7">Repitch Roof</text>
<text x="208.6" y="180.3">Complete</text>
<text x="234.6" y="181.1">6</text>
<text x="234.6" y="183.5">7</text>
<text x="234.7" y="185.9">8</text>
<text x="234.6" y="188.3">9</text>
</g>
</svg>
